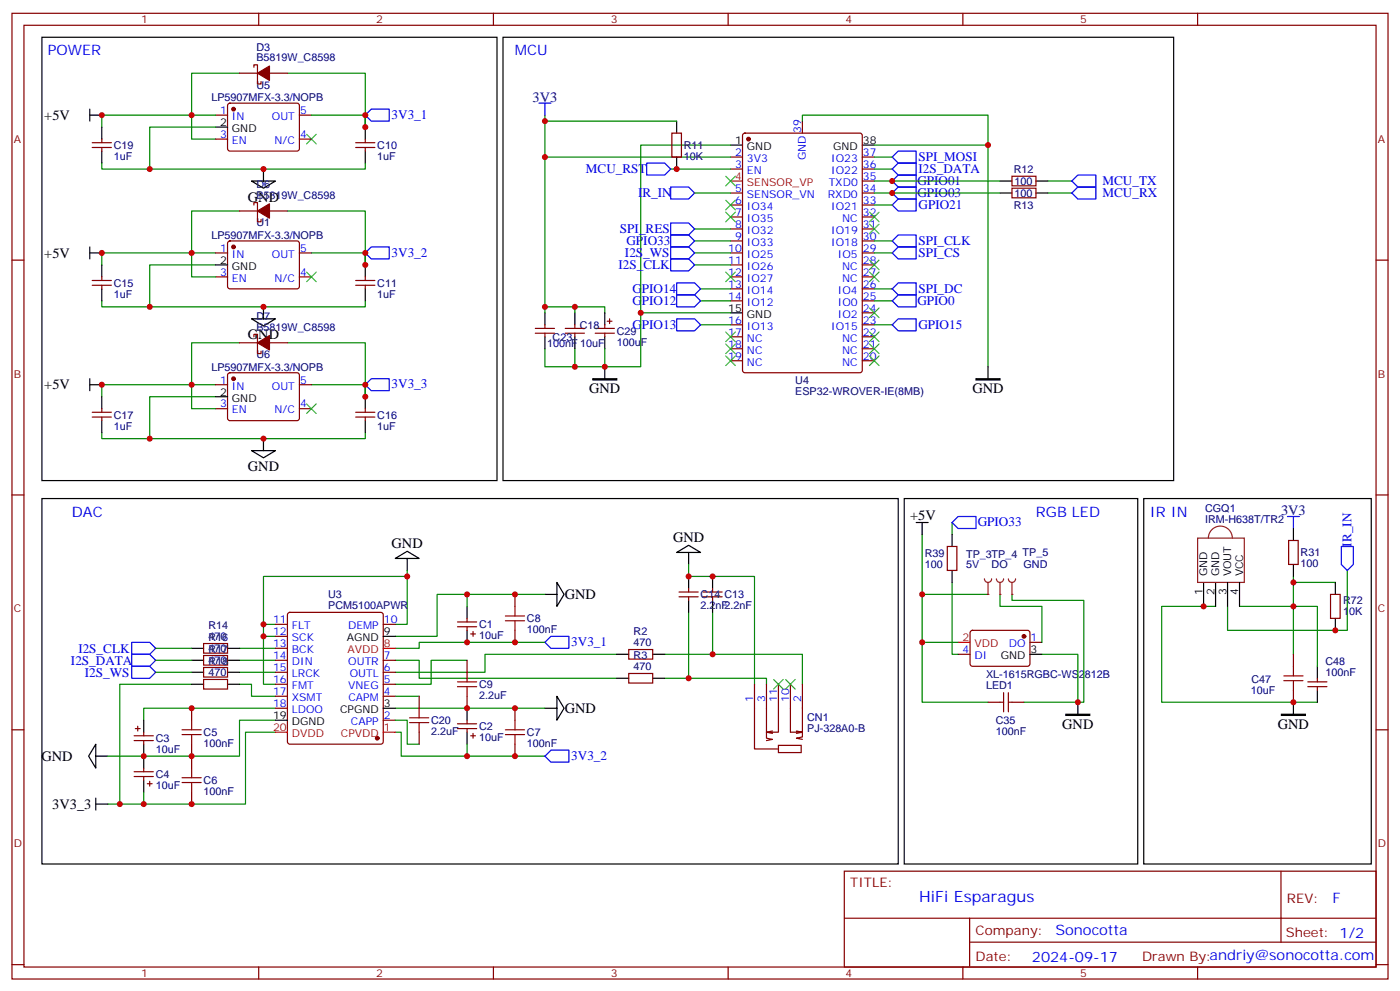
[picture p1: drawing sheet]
<svg xmlns="http://www.w3.org/2000/svg" width="412mm" height="292mm" viewBox="0 0 412 292" stroke-linecap="round" stroke-linejoin="round" font-family="sans-serif">
<g fill="none" stroke="#870000" stroke-width=".35">
<path d="M3.5 3.9h405.4v284.4h-405.4zM7.1 7.4h398.2v277.3h-398.2zM76.2 3.9v3.5M145.3 3.9v3.5M214.5 3.9v3.5M283.6 3.9v3.5M352.8 3.9v3.5M63.5 33.9h3.5M67.3 30.6l.4-.2h20.1l.4 .7-.1 13-.6 .4-20-.1-.5-.6v-12.7zM88.2 33.9h3.5M197.9 39.2h2.8v7h-2.8zM219 39.4l.4-.2h33.9l.6 .4 .1 69.4-.5 .7h-34.1l-.6-.4-.1-69.4z"/>
<path d="M236.4 35.7v3.5M27.2 43.4h5.6M27.2 42h5.6M30 41v1M30 43.4v1.1M63.5 41h3.5M88.2 41h3.5M104.8 43.4h5.6M104.8 42h5.6M107.6 41v1M107.6 43.4v1.1M215.2 46.2h3.5"/>
<path d="M215.2 49.8h3.5M215.2 56.8h3.5M254 46.2h3.5M254 49.8h3.5M254 53.3h3.5M254 56.8h3.5M298.1 55.4h7.1v2.8h-7.1zM298.1 51.9h7.1v2.8h-7.1zM3.5 76.6h3.6M63.5 74.5h3.5M67.3 71.2l.4-.3 20.1 .1 .4 .6-.1 13-.6 .5-20-.1-.5-.7v-12.7zM88.2 74.5h3.5"/>
<path d="M215.2 74.5h3.5M215.2 60.4h3.5M215.2 63.9h3.5M215.2 67.4h3.5M215.2 70.9h3.5M215.2 78h3.5M254 74.5h3.5M254 60.4h3.5M254 63.9h3.5M254 67.4h3.5M254 70.9h3.5M254 78h3.5"/>
<path d="M405.3 76.6h3.6M27.2 84h5.6M27.2 82.6h5.6M30 81.5v1.1M30 84v1.1M63.5 81.5h3.5M88.2 81.5h3.5M104.8 84h5.6M104.8 82.6h5.6M107.6 81.5v1.1M107.6 84v1.1M157.7 96.7h5.6"/>
<path d="M157.7 98.1h5.6M160.5 95.6v1.1M160.5 98.1v1.1M166.5 96.7h5.7M166.5 98.1h5.7M169.3 95.6v1.1M169.3 98.1v1.1M175.3 96.7h5.7M175.3 98.1h5.7M178.2 95.6v1.1M178.2 98.1v1.1M178.9 94.6h1.4"/>
<path d="M179.6 93.9v1.4M215.2 81.5h3.5M215.2 85.1h3.5M215.2 88.6h3.5M215.2 95.6h3.5M215.2 99.2h3.5M254 81.5h3.5M254 85.1h3.5M254 88.6h3.5M254 92.1h3.5M254 95.6h3.5M254 99.2h3.5"/>
<path d="M63.5 113.3h3.5M67.3 110l.4-.3 20.1 .1 .4 .7-.1 12.9-.6 .5-20-.1-.5-.6v-12.7zM88.2 113.3h3.5M215.2 102.7h3.5M215.2 106.2h3.5M254 102.7h3.5M254 106.2h3.5M27.2 122.8h5.6M27.2 121.4h5.6M30 120.3v1.1M30 122.8v1.1M63.5 120.3h3.5"/>
<path d="M88.2 120.3h3.5M104.8 122.8h5.6M104.8 121.4h5.6M107.6 120.3v1.1M107.6 122.8v1.1M3.5 145.7h3.6M379.6 159.1h2.8v7.1h-2.8zM405.3 145.7h3.6M151.7 175v3.5M200 175.7h5.7M200 174.3h5.7M202.8 173.2v1.1"/>
<path d="M202.8 175.7v1.1M207.1 175.7h5.6M207.1 174.3h5.6M209.9 173.2v1.1M209.9 175.7v1.1M279 160.9h2.9v7.1h-2.9zM391.9 175h2.9v7.1h-2.9zM81.1 197.9h3.6M81.1 194.4h3.6M81.1 183.8h3.6M81.1 187.4h3.6M81.1 190.9h3.6"/>
<path d="M84.9 180.5l.5-.2h26.8l.5 .2 .2 .5v37.4l-.2 .5-.5 .2h-26.8l-.5-.2-.2-.5v-37.4zM112.9 197.9h3.5M112.9 194.4h3.5M112.9 183.8h3.5M134.8 184.5h5.6M134.8 183.1h5.6M137.6 182.1v1M137.6 184.5v1.1M137.6 194.4v3.5M138.6 186.7h1.5M139.3 185.9v1.5M151.7 185.6v3.5"/>
<path d="M185.2 191.2h7.1v2.9h-7.1zM185.2 198.3h7.1v2.8h-7.1zM282.2 192.7h3.6M286 185.8l.5-.2 16.5 .1 .4 .6-.1 9.4-.6 .5-16.5-.1-.4-.6v-9.2zM303.4 189.1h3.5M381 192.7v3.5M388.1 199.7v1.1M3.5 214.9h3.6M39.5 216.6h5.7M39.5 218.1h5.7M39.9 214.5h1.4M40.6 213.8v1.4"/>
<path d="M42.3 215.6v1M42.3 218.1v1M56.4 208.5v3.6M56.4 219.1v7.1M81.1 205h3.6M81.1 201.5h3.6M81.1 208.5h3.6M112.9 212.1h3.5M112.9 205h3.5M112.9 201.5h3.5M123.5 205v3.5M123.5 215.6v3.5"/>
<path d="M134.8 214.5h5.6M134.8 213.1h5.6M137.6 205v3.5M137.6 212.1v1M137.6 214.5v1.1M138.6 216.6h1.5M139.3 215.9v1.4M151.7 208.5v3.6M151.7 219.1v3.5M291 206.8h3.6M298.1 206.8h3.5M381 203.2v3.6"/>
<path d="M385.2 200.8h5.7M385.2 202.2h5.7M388.1 202.2v1M405.3 214.9h3.6M39.5 228.6h5.7M39.5 227.2h5.7M42.3 226.2v1M42.3 228.6v1.1M43.4 230.8h1.4M44.1 230v1.5M56.4 233.2v3.5M248.7 256.5h156.6v28.2h-156.6z"/>
<path d="M377.3 256.5v20.9M248.7 270.4h156.5M285.6 277.4h119.6M285.6 270.4v14.1M3.5 284h3.6M76.2 284.7v3.6M145.3 284.7v3.6M214.5 284.7v3.6M283.6 284.7v3.6M352.8 284.7v3.6M405.3 284h3.6"/>
</g>
<g fill="none" stroke="#008700" stroke-width=".35">
<path d="M63.5 37.4h-19.4v12.4M63.5 33.9h-33.5v3.5M70.6 21.6h-14.2v19.4h7.1M84.7 21.6h22.9v15.8M91.7 33.9h15.9v3.5M107.6 33.9v3.5M160.5 33.9v12.3h54.7M160.5 35.7h38.8M236.4 35.7v-1.8h54.6v74.1M30 48v1.8h77.6v-1.8M160.5 46.2v45.9M197.6 49.8h17.6"/>
<path d="M204.6 56.8h10.6M215.2 42.7h-26.5v49.4M257.5 56.8h37.1M257.5 53.3h37.1M257.5 49.8h5.3M257.5 42.7h33.5M257.5 46.2h5.3M308.7 56.8h7M308.7 53.3h7M63.5 78h-19.4v12.3M63.5 74.5h-33.5v3.5M70.6 62.1h-14.2v19.4h7.1"/>
<path d="M84.7 62.1h22.9v15.9M91.7 74.5h15.9v3.5M107.6 74.5v3.5M204.6 78h10.6M204.6 70.9h10.6M204.6 74.5h10.6M204.6 67.4h10.6M257.5 74.5h5.3M257.5 70.9h5.3M257.5 60.4h5.3M30 88.6v1.7h77.6v-1.7M160.5 90.3h8.8v1.8"/>
<path d="M169.3 90.3h8.9v1.8M206.4 85.1h8.8M206.4 88.6h8.8M206.4 95.6h8.8M215.2 92.1h-26.5v15.9h-10.5v-5.3M257.5 85.1h5.3M257.5 88.6h5.3M257.5 95.6h5.3M63.5 116.8h-19.4v12.4M63.5 113.3h-33.5v3.5M70.6 100.9h-14.2v19.4h7.1M84.7 100.9h22.9v15.9"/>
<path d="M91.7 113.3h15.9v3.5M107.6 113.3v3.5M160.5 102.7v5.3h8.8M169.3 102.7v5.3h8.9M30 127.4v1.8h77.6v-1.8M271.6 157.4v17.6h19.4M280.5 153.8v3.6M119.9 168v15.8h-3.5M119.9 169.7h-42.3v14.1h3.5M137.6 175v3.5M160.5 175h-31.7v12.4h-12.4M202.8 166.2v3.5h19.4v31.8"/>
<path d="M271.6 175v31.8h19.4M280.5 171.5v21.2h1.7M294.6 175v3.5h12.3v10.6M298.1 175v1.8h21.2v30h-1.8M358.1 178.5h-15.9v28.3h45.9M365.1 178.5h23v17.7M381 171.5h12.3M381 169.7v23M396.9 168v17.6h-35.3v-7.1M70.6 197.9h10.5M70.6 194.4h10.5M70.6 190.9h10.5"/>
<path d="M77.6 183.8v17.7h3.5M77.6 187.4h3.5M116.4 194.4h7.1v5.3h58.2M137.6 194.4h-10.6v7.1h-10.6M160.5 189.1h-37v1.8h-7.1M181.7 192.7h-38.8v5.2h-26.5M202.8 180.3v19.4h-7M202.8 199.7h23v1.8M209.9 180.3v12.4h-14.1M209.9 192.7h26.5v8.8M271.6 189.1h10.6M306.9 192.7h10.6v14.1h-15.9"/>
<path d="M56.4 201.5h-21.1v35.2M70.6 201.5h3.5v3.5h7M81.1 208.5h-38.8v3.6M81.1 212.1h-10.5v10.5h-38.9M81.1 215.6h-8.8v21.1h-40.6M116.4 208.5h44.1M116.4 215.6h1.8v7h42.3M116.4 212.1h3.5v7h3.6M116.4 205h7.1M137.6 219.1v3.5M42.3 233.2v3.5"/>
</g>
<g fill="none" stroke="#000" stroke-width=".35">
<path d="M12.3 11h134.1v130.5h-134.1zM148.2 11h197.5v130.5h-197.5zM26.5 33.9h3.5M26.5 32.1v3.6M30 37.4v3.6M63.5 37.4h3.5M107.6 37.4v3.6M199.3 35.7v3.5M30 44.5v3.5M74.1 53.3h7l-3.5 2.1zM77.6 49.8v3.5M107.6 44.5v3.5"/>
<path d="M199.3 46.2v3.6M215.2 42.7h3.5M254 42.7h3.5M294.6 56.8h3.5M294.6 53.3h3.5M305.2 56.8h3.5M305.2 53.3h3.5M26.5 72.7v3.5M26.5 74.5h3.5M30 78v3.5M63.5 78h3.5M107.6 78v3.5"/>
<path d="M30 85.1v3.5M74.1 93.9h7l-3.5 2.1zM77.6 90.3v3.6M107.6 85.1v3.5M160.5 92.1v3.5M160.5 99.2v3.5M169.3 92.1v3.5M169.3 99.2v3.5M178.2 92.1v3.5M178.2 99.2v3.5M215.2 92.1h3.5M26.5 111.5v3.5"/>
<path d="M26.5 113.3h3.5M30 116.8v3.5M63.5 116.8h3.5M107.6 116.8v3.5M178.2 108v3.5M291 108v3.5M30 123.9v3.5M74.1 132.7h7l-3.5 2.1zM77.6 129.2v3.5M107.6 123.9v3.5M12.3 146.8h252.3v107.6h-252.3zM266.3 146.8h68.8v107.6h-68.8z"/>
<path d="M280.5 157.4v3.5M336.9 146.8h67v107.6h-67zM381 155.6v3.5M116.4 164.4l3.5-2.1 3.6 2.1zM119.9 164.4v3.6M137.6 178.5v3.6M160.5 175h3.5M164 171.5l2.2 3.5-2.2 3.5zM199.3 162.7l3.5-2.2 3.6 2.2zM202.8 162.7v3.5M202.8 169.7v3.5M202.8 176.8v3.5"/>
<path d="M209.9 169.7v3.5M209.9 176.8v3.5M280.5 168v3.5M354.5 171.5v7M358.1 171.5v7M361.6 171.5v7M365.1 171.5v7M381 166.2v3.5M393.3 171.5v3.5M112.9 187.4h3.5M137.6 185.6v3.5M181.7 192.7h3.5"/>
<path d="M181.7 199.7h3.5M192.3 192.7h3.5M192.3 199.7h3.5M303.4 192.7h3.5M388.1 196.2v3.5M393.3 182.1v3.5M28.2 219.1v7.1l-2.1-3.6zM42.3 212.1v3.5M42.3 219.1v7.1M81.1 212.1h3.6M112.9 208.5h3.5M137.6 208.5v3.6"/>
<path d="M137.6 215.6v3.5M160.5 208.5h3.5M164 205l2.2 3.5-2.2 3.6zM317.5 206.8v3.5M381 206.8v3.5M388.1 203.2v3.6M28.2 222.6h3.5M28.2 236.7h3.5M28.2 235v3.5M42.3 229.7v3.5"/>
</g>
<g fill="none" stroke="#00f" stroke-width=".35">
<path d="M109.4 32.1h5.3v3.6h-5.3l-1.8-1.8zM158.7 30.4h3.6M160.5 30.4v3.5M190.5 48h5.3l1.8 1.8-1.8 1.7h-5.3zM197.6 55.1h5.2l1.8 1.7-1.8 1.8h-5.2zM262.8 56.8l1.8-1.7h5.3v3.5h-5.3zM262.8 53.3l1.8-1.8h5.3v3.6h-5.3zM262.8 49.8l1.8-1.8h5.3v3.5h-5.3zM262.8 46.2l1.8-1.7h5.3v3.5h-5.3zM315.7 56.8l1.8-1.7h5.3v3.5h-5.3zM317.5 51.5h5.3v3.6h-5.3l-1.8-1.8zM107.6 74.5l1.8-1.8h5.3v3.5h-5.3z"/>
<path d="M197.6 69.2h5.2l1.8 1.7-1.8 1.8h-5.2zM197.6 72.7h5.2l1.8 1.8-1.8 1.7h-5.2zM197.6 76.2h5.2l1.8 1.8-1.8 1.8h-5.2zM197.6 65.7h5.2l1.8 1.7-1.8 1.8h-5.2zM262.8 70.9l1.8-1.7h5.3v3.5h-5.3zM262.8 74.5l1.8-1.8h5.3v3.5h-5.3zM262.8 60.4l1.8-1.8h5.3v3.5h-5.3zM199.3 93.9h5.3l1.8 1.7-1.8 1.8h-5.3zM199.3 86.8h5.3l1.8 1.8-1.8 1.7h-5.3zM199.3 83.3h5.3l1.8 1.8-1.8 1.7h-5.3zM262.8 88.6l1.8-1.8h5.3v3.5h-5.3zM262.8 95.6l1.8-1.7h5.3v3.5h-5.3z"/>
<path d="M262.8 85.1l1.8-1.8h5.3v3.5h-5.3zM107.6 113.3l1.8-1.8h5.3v3.5h-5.3zM280.5 153.8l1.7-1.7h5.3v3.5h-5.3zM379.2 152.1h3.6M381 152.1v3.5M395.1 160.9h3.5v5.3l-1.7 1.8-1.8-1.8zM38.8 192.7h5.3l1.8 1.7-1.8 1.8h-5.3zM38.8 196.2h5.3l1.8 1.7-1.8 1.8h-5.3zM38.8 189.1h5.3l1.8 1.8-1.8 1.8h-5.3zM160.5 189.1l1.8-1.7h5.3v3.5h-5.3zM160.5 222.6l1.8-1.7h5.3v3.5h-5.3z"/>
</g>
<g fill="none" stroke="#a10000" stroke-width=".35">
<path d="M151.7 178.5v2.9M137.6 197.9v2.9M148.9 182.8h5.6M148.9 181.4h5.6M151.7 182.8v2.8M378.2 199h5.6M381 196.2v2.8M53.6 216.3h5.7M53.6 214.9h5.7M56.4 212.1v2.8M56.4 216.3v2.8M120.6 211.3h5.7"/>
<path d="M120.6 212.8h5.7M123.5 208.5v2.8M123.5 212.8v2.8M134.8 200.8h5.6M134.8 202.2h5.6M137.6 202.2v2.8M148.9 216.3h5.6M148.9 214.9h5.6M151.7 212.1v2.8M151.7 216.3v2.8M294.6 206.8h1M295.6 203.9v5.7"/>
<path d="M297 203.9v5.7M297 206.8h1.1M378.2 200.4h5.6M381 200.4v2.8M53.6 230.4h5.7M53.6 229h5.7M56.4 226.2v2.8M56.4 230.4v2.8"/>
</g>
<g fill="#870000" stroke="#870000" stroke-width=".35">
<circle cx="111.1" cy="217.3" r=".53"/>
<circle cx="68.8" cy="32.1" r=".53"/>
<circle cx="68.8" cy="72.7" r=".53"/>
<circle cx="68.8" cy="111.5" r=".53"/>
<circle cx="220.5" cy="41" r=".53"/>
<circle cx="301.6" cy="187.4" r=".53"/>
</g>
<path d="M215.2 53.3h3.5M112.9 190.9h3.5M282.2 189.1h3.6M81.1 215.6h3.6M112.9 215.6h3.5" fill="none" stroke="#f00" stroke-width=".35"/>
<g fill="none" stroke="#3c3" stroke-width=".35">
<path d="M90.3 39.5l2.8 2.9M93.1 39.5l-2.8 2.9M213.8 51.9l2.8 2.8M213.8 58.9l2.8 2.9M216.6 51.9l-2.8 2.8M216.6 58.9l-2.8 2.9M213.8 62.5l2.8 2.8M216.6 62.5l-2.8 2.8M256.1 76.6l2.8 2.8M256.1 62.5l2.8 2.8M256.1 66l2.8 2.8M258.9 76.6l-2.8 2.8"/>
<path d="M258.9 62.5l-2.8 2.8M258.9 66l-2.8 2.8M90.3 80.1l2.8 2.8M93.1 80.1l-2.8 2.8M213.8 97.8l2.8 2.8M213.8 80.1l2.8 2.8M216.6 97.8l-2.8 2.8M216.6 80.1l-2.8 2.8M256.1 80.1l2.8 2.8M256.1 97.8l2.8 2.8M256.1 90.7l2.8 2.8M258.9 80.1l-2.8 2.8"/>
<path d="M258.9 97.8l-2.8 2.8M258.9 90.7l-2.8 2.8M90.3 118.9l2.8 2.8M93.1 118.9l-2.8 2.8M213.8 101.3l2.8 2.8M213.8 104.8l2.8 2.8M216.6 101.3l-2.8 2.8M216.6 104.8l-2.8 2.8M256.1 104.8l2.8 2.8M256.1 101.3l2.8 2.8M258.9 104.8l-2.8 2.8M258.9 101.3l-2.8 2.8"/>
</g>
<path d="M174.6 111.5h7.1v.4h-7.1zM287.5 111.5h7.1v.4h-7.1zM314 210.3h7v.3h-7zM377.5 210.3h7v.3h-7z" fill="#000" stroke="#000" stroke-width=".35"/>
<path d="M352.8 158.4h13.7v13.1h-13.7zM356 158.4a3.5 3.5 0 0 1 3.5-3.5 3.5 3.5 0 0 1 3.5 3.5M290 170.4a1.06 1.06 0 0 0 1 1.1 1.06 1.06 0 0 0 1.1-1.1M291 171.5v3.5" fill="none" stroke="#8c2424" stroke-width=".35"/>
<circle cx="291" cy="175" r=".18" fill="#8c2424"/>
<path d="M293.5 170.4a1.06 1.06 0 0 0 1.1 1.1 1.06 1.06 0 0 0 1-1.1M294.6 171.5v3.5" fill="none" stroke="#8c2424" stroke-width=".35"/>
<circle cx="294.6" cy="175" r=".18" fill="#8c2424"/>
<path d="M297 170.4a1.06 1.06 0 0 0 1.1 1.1 1.06 1.06 0 0 0 1.1-1.1M298.1 171.5v3.5" fill="none" stroke="#8c2424" stroke-width=".35"/>
<circle cx="298.1" cy="175" r=".18" fill="#8c2424"/>
<path d="M269.9 153.8h3.5M271.6 153.8v3.6M56.4 190.9h3.6M56.4 194.4h3.6M56.4 197.9h3.6M67 190.9h3.6M67 194.4h3.6M67 197.9h3.6M56.4 201.5h3.6M67 201.5h3.6" fill="none" stroke="#000" stroke-width=".35"/>
<g fill="none" stroke="#870000" stroke-width=".35">
<path d="M74.8 19.8v-.7h1v5.6h1.1v-.7M70.6 21.6h5.2M79.4 21.6h5.3M70.6 62.1h5.2M74.8 60.4v-.7h1v5.6h1.1v-.7M79.4 62.1h5.3M74.8 99.2v-.7h1v5.6h1.1v-.7M70.6 100.9h5.2M79.4 100.9h5.3M60 189.5h7v2.8h-7zM60 193h7v2.8h-7zM60 196.5h7v2.9h-7z"/>
<path d="M60 200.1h7v2.8h-7zM222.2 201.5v19h7.1M225.8 201.5v15.8l1.7 .4-1.7 .4M227.5 215.2l-1.7 .4M229.3 219.5h6.7v2.1h-6.7zM229.3 201.5v14.1h-3.5l1.7 .3M232.8 201.5v14.1h3.6l-1.8-.4M236.4 201.5v15.5l-1.8 .3 1.8 .4M236.4 215.6l-1.8 .3"/>
</g>
<path d="M45.9 190.9h10.5M45.9 194.4h10.5M45.9 197.9h10.5" fill="none" stroke="#008700" stroke-width=".35"/>
<g fill="#870000" stroke="#870000" stroke-width=".35">
<path d="M75.8 21.6l3.6-2.2v4.3z"/>
<path d="M75.8 62.1l3.6-2.1v4.2z"/>
<path d="M75.8 100.9l3.6-2.1v4.2z"/>
</g>
<path d="M227.9 200.1l2.8 2.8M230.7 200.1l-2.8 2.8M231.4 200.1l2.8 2.8M234.2 200.1l-2.8 2.8" fill="none" stroke="#3c3" stroke-width=".35"/>
<g fill="#c00">
<circle cx="209.9" cy="192.7" r=".88"/>
<circle cx="202.8" cy="199.7" r=".88"/>
<circle cx="42.3" cy="222.6" r=".88"/>
<circle cx="137.6" cy="208.5" r=".88"/>
<circle cx="119.9" cy="169.7" r=".88"/>
<circle cx="77.6" cy="187.4" r=".88"/>
<circle cx="77.6" cy="183.8" r=".88"/>
<circle cx="56.4" cy="222.6" r=".88"/>
<circle cx="56.4" cy="208.5" r=".88"/>
<circle cx="56.4" cy="236.7" r=".88"/>
<circle cx="42.3" cy="236.7" r=".88"/>
<circle cx="137.6" cy="189.1" r=".88"/>
<circle cx="137.6" cy="222.6" r=".88"/>
<circle cx="137.6" cy="175" r=".88"/>
<circle cx="151.7" cy="222.6" r=".88"/>
<circle cx="151.7" cy="208.5" r=".88"/>
<circle cx="151.7" cy="189.1" r=".88"/>
<circle cx="151.7" cy="175" r=".88"/>
<circle cx="35.3" cy="236.7" r=".88"/>
<circle cx="202.8" cy="169.7" r=".88"/>
<circle cx="209.9" cy="169.7" r=".88"/>
<circle cx="30" cy="33.9" r=".88"/>
<circle cx="56.4" cy="33.9" r=".88"/>
<circle cx="107.6" cy="33.9" r=".88"/>
<circle cx="107.6" cy="74.5" r=".88"/>
<circle cx="56.4" cy="74.5" r=".88"/>
<circle cx="30" cy="74.5" r=".88"/>
<circle cx="107.6" cy="113.3" r=".88"/>
<circle cx="56.4" cy="113.3" r=".88"/>
<circle cx="30" cy="113.3" r=".88"/>
<circle cx="77.6" cy="49.8" r=".88"/>
<circle cx="44.1" cy="49.8" r=".88"/>
<circle cx="77.6" cy="90.3" r=".88"/>
<circle cx="44.1" cy="90.3" r=".88"/>
<circle cx="77.6" cy="129.2" r=".88"/>
<circle cx="44.1" cy="129.2" r=".88"/>
<circle cx="107.6" cy="37.4" r=".88"/>
<circle cx="107.6" cy="78" r=".88"/>
<circle cx="107.6" cy="116.8" r=".88"/>
<circle cx="271.6" cy="175" r=".88"/>
<circle cx="271.6" cy="189.1" r=".88"/>
<circle cx="317.5" cy="206.8" r=".88"/>
<circle cx="160.5" cy="46.2" r=".88"/>
<circle cx="160.5" cy="90.3" r=".88"/>
<circle cx="178.2" cy="108" r=".88"/>
<circle cx="169.3" cy="108" r=".88"/>
<circle cx="169.3" cy="90.3" r=".88"/>
<circle cx="262.8" cy="56.8" r=".88"/>
<circle cx="262.8" cy="53.3" r=".88"/>
<circle cx="291" cy="42.7" r=".88"/>
<circle cx="188.7" cy="92.1" r=".88"/>
<circle cx="199.3" cy="49.8" r=".88"/>
<circle cx="160.5" cy="35.7" r=".88"/>
<circle cx="381" cy="171.5" r=".88"/>
<circle cx="393.3" cy="185.6" r=".88"/>
<circle cx="381" cy="178.5" r=".88"/>
<circle cx="381" cy="206.8" r=".88"/>
<circle cx="354.5" cy="178.5" r=".88"/>
</g>
<text font-size="4.6" fill="#00f" x="270.8" y="265.5">HiFi Esparagus</text>
<g font-size="4.2" fill="#00f">
<text x="14.1" y="16.3">POWER</text>
<text x="151.7" y="16.3">MCU</text>
<text x="21.2" y="152.1">DAC</text>
<text x="305.2" y="152.1">RGB LED</text>
<text x="338.7" y="152.1">IR IN</text>
<text x="392.5" y="265.8">F</text>
<text x="310.9" y="275.3">Sonocotta</text>
<text x="304" y="283.1">2024-09-17</text>
</g>
<g font-size="4.2">
<text x="13" y="35.3">+5V</text>
<text x="73" y="59.4">GND</text>
<text x="13" y="75.9">+5V</text>
<text x="73" y="100">GND</text>
<text x="13" y="114.6">+5V</text>
<text x="173.6" y="115.8">GND</text>
<text x="286.5" y="115.8">GND</text>
<text x="73" y="138.8">GND</text>
<text x="268.1" y="153.1">+5V</text>
<text x="115.4" y="161.2">GND</text>
<text x="198.3" y="159.5">GND</text>
<text x="166.3" y="176.4">GND</text>
<text x="166.3" y="209.9">GND</text>
<text x="312.9" y="214.7">GND</text>
<text x="376.4" y="214.5">GND</text>
<text x="12.2" y="224">GND</text>
<text x="15.4" y="238.1">3V3_3</text>
</g>
<g font-size="4.2" fill="#000080">
<text x="156.9" y="30.1">3V3</text>
<text x="377.4" y="151.7">3V3</text>
</g>
<g font-size="3.9" fill="#00f">
<text x="115.4" y="35">3V3_1</text>
<text x="270.6" y="47.4">SPI_MOSI</text>
<text x="172.6" y="51">MCU_RST</text>
<text x="270.6" y="51">I2S_DATA</text>
<text x="188" y="58">IR_IN</text>
<text x="270.2" y="58.1">GPIO03</text>
<text x="270.2" y="54.6">GPIO01</text>
<text x="324.8" y="54.5">MCU_TX</text>
<text x="324.8" y="58">MCU_RX</text>
<text x="270.6" y="61.7">GPIO21</text>
<text x="182.6" y="68.7">SPI_RES</text>
<text x="115.4" y="75.6">3V3_2</text>
<text x="184.1" y="75.7">I2S_WS</text>
<text x="184.5" y="72.2">GPIO33</text>
<text x="270.6" y="72.1">SPI_CLK</text>
<text x="270.6" y="75.7">SPI_CS</text>
<text x="182.2" y="79.3">I2S_CLK</text>
<text x="186.3" y="89.8">GPIO12</text>
<text x="186.3" y="86.3">GPIO14</text>
<text x="270.2" y="89.9">GPIO0</text>
<text x="270.6" y="86.2">SPI_DC</text>
<text x="186.3" y="96.9">GPIO13</text>
<text x="270.5" y="96.9">GPIO15</text>
<text x="115.4" y="114.4">3V3_3</text>
<text x="288" y="155">GPIO33</text>
<text x="398.1" y="160.9" transform="rotate(-90 398.1 160.9)">IR_IN</text>
<text x="168.3" y="190.3">3V3_1</text>
<text x="20.9" y="195.8">I2S_DATA</text>
<text x="23.1" y="192.3">I2S_CLK</text>
<text x="25" y="199.4">I2S_WS</text>
<text x="168.3" y="223.8">3V3_2</text>
</g>
<g font-size="3.9" fill="#800">
<text x="250.5" y="261.1">TITLE:</text>
<text x="379.1" y="265.8">REV:</text>
<text x="287.4" y="275.3">Company:</text>
<text x="378.7" y="275.9">Sheet: 1/2</text>
<text x="287.4" y="283">Date:</text>
<text x="336.4" y="283.1">Drawn By:andriy@sonocotta.com</text>
</g>
<g font-size="3.2" fill="#800">
<text x="41.6" y="6.9">1</text>
<text x="110.8" y="6.9">2</text>
<text x="179.9" y="6.9">3</text>
<text x="249.1" y="6.9">4</text>
<text x="318.2" y="6.9">5</text>
<text x="4.1" y="42">A</text>
<text x="405.9" y="42">A</text>
<text x="4.1" y="111.2">B</text>
<text x="405.9" y="111.2">B</text>
<text x="4.1" y="180.3">C</text>
<text x="405.9" y="180.3">C</text>
<text x="4.1" y="249.4">D</text>
<text x="405.9" y="249.4">D</text>
<text x="41.6" y="287.7">1</text>
<text x="110.8" y="287.7">2</text>
<text x="179.9" y="287.7">3</text>
<text x="249.1" y="287.7">4</text>
<text x="318.2" y="287.7">5</text>
</g>
<g font-size="3.2" fill="#000080">
<text x="75.5" y="14.9">D3</text>
<text x="75.5" y="18">B5819W_C8598</text>
<text x="62.3" y="29.7">LP5907MFX-3.3/NOPB</text>
<text x="75.5" y="26.1">U5</text>
<text x="33.5" y="47.1">1uF</text>
<text x="33.5" y="44">C19</text>
<text x="111.1" y="47.1">1uF</text>
<text x="111.1" y="44">C10</text>
<text x="201.4" y="47">10K</text>
<text x="201.4" y="43.9">R11</text>
<text x="298.6" y="50.9">R12</text>
<text x="75.5" y="58.6">B5819W_C8598</text>
<text x="75.5" y="55.4">D6</text>
<text x="298.9" y="58">100</text>
<text x="298.9" y="54.4">100</text>
<text x="298.6" y="61.5">R13</text>
<text x="62.3" y="70.3">LP5907MFX-3.3/NOPB</text>
<text x="75.5" y="66.6">U1</text>
<text x="33.5" y="87.7">1uF</text>
<text x="33.5" y="84.5">C15</text>
<text x="111.1" y="87.7">1uF</text>
<text x="111.1" y="84.5">C11</text>
<text x="75.5" y="94.2">D7</text>
<text x="75.5" y="97.4">B5819W_C8598</text>
<text x="162.8" y="100.3">C23</text>
<text x="170.8" y="96.8">C18</text>
<text x="181.7" y="101.7">100uF</text>
<text x="181.7" y="98.5">C29</text>
<text x="75.5" y="105.4">U6</text>
<text x="161.1" y="102.1">100nF</text>
<text x="170.9" y="102.1">10uF</text>
<text x="62.3" y="109.1">LP5907MFX-3.3/NOPB</text>
<text x="234.3" y="113">U4</text>
<text x="234.3" y="116.3">ESP32-WROVER-IE(8MB)</text>
<text x="33.5" y="123.3">C17</text>
<text x="111.1" y="123.3">C16</text>
<text x="33.5" y="126.5">1uF</text>
<text x="111.1" y="126.5">1uF</text>
<text x="355" y="153.8">IRM-H638T/TR2</text>
<text x="355" y="150.7">CGQ1</text>
<text x="272.4" y="167.3">100</text>
<text x="272.4" y="164.1">R39</text>
<text x="284.6" y="167.3">5V</text>
<text x="284.6" y="164.2">TP_3TP_4 TP_5</text>
<text x="292.1" y="167.3">DO</text>
<text x="301.5" y="167.3">GND</text>
<text x="383.1" y="166.9">100</text>
<text x="383.1" y="163.7">R31</text>
<text x="96.7" y="179.2">PCM5100APWR</text>
<text x="96.7" y="176">U3</text>
<text x="206.4" y="179.5">2.2nF2.2nF</text>
<text x="206.4" y="176.2">C14 C13</text>
<text x="395.6" y="177.9">R72</text>
<text x="61.4" y="185.3">R14</text>
<text x="141.1" y="185">C1</text>
<text x="155.2" y="183.2">C8</text>
<text x="395.6" y="181.1">10K</text>
<text x="61.4" y="188.4">470</text>
<text x="61.4" y="191.9">470</text>
<text x="61.4" y="188.8">R16</text>
<text x="141.1" y="188.3">10uF</text>
<text x="155.2" y="186.4">100nF</text>
<text x="186.6" y="190.2">470</text>
<text x="186.6" y="186.9">R2</text>
<text x="61.4" y="195.5">470</text>
<text x="61.4" y="192.4">R17</text>
<text x="61.4" y="195.9">R18</text>
<text x="186.6" y="197.2">470</text>
<text x="186.6" y="194">R3</text>
<text x="390.4" y="195.9">C48</text>
<text x="61.4" y="199">470</text>
<text x="141.1" y="202.6">C9</text>
<text x="290.5" y="199.7">XL-1615RGBC-WS2812B</text>
<text x="290.5" y="202.9">LED1</text>
<text x="368.6" y="201.1">C47</text>
<text x="390.4" y="199.1">100nF</text>
<text x="141.1" y="205.8">2.2uF</text>
<text x="368.4" y="204.4">10uF</text>
<text x="127" y="213.2">C20</text>
<text x="141.1" y="215">C2</text>
<text x="237.8" y="215.5">PJ-328A0-B</text>
<text x="237.8" y="212.4">CN1</text>
<text x="293.3" y="213.2">C35</text>
<text x="45.9" y="221.8">10uF</text>
<text x="45.9" y="218.5">C3</text>
<text x="60" y="219.9">100nF</text>
<text x="60" y="216.8">C5</text>
<text x="127" y="216.4">2.2uF</text>
<text x="141.1" y="218.3">10uF</text>
<text x="155.2" y="219.9">100nF</text>
<text x="155.2" y="216.8">C7</text>
<text x="293.3" y="216.5">100nF</text>
<text x="45.9" y="232.4">10uF</text>
<text x="45.9" y="229.1">C4</text>
<text x="60" y="230.9">C6</text>
<text x="60" y="234.1">100nF</text>
</g>
<g font-size="3.2" fill="#00f">
<text x="64.8" y="33.5">1</text>
<text x="68.3" y="35.3">IN</text>
<text x="80.1" y="35.3">OUT</text>
<text x="88.4" y="33.5">5</text>
<text x="64.8" y="40.6">3</text>
<text x="88.4" y="40.6">4</text>
<text x="236" y="39.2" transform="rotate(-90 236 39.2)">39</text>
<text x="68.3" y="42.4">EN</text>
<text x="80.9" y="42.4">N/C</text>
<text x="216.5" y="45.9">2</text>
<text x="220" y="47.7">3V3</text>
<text x="237.4" y="47.2" transform="rotate(-90 237.4 47.2)">GND</text>
<text x="244.8" y="47.7">IO23</text>
<text x="254.2" y="45.9">37</text>
<text x="216.5" y="49.4">3</text>
<text x="220" y="51.2">EN</text>
<text x="244.8" y="51.2">IO22</text>
<text x="254.2" y="49.4">36</text>
<text x="254.2" y="53">35</text>
<text x="216.5" y="56.5">5</text>
<text x="220" y="58.2">SENSOR_VN</text>
<text x="243.9" y="58.2">RXD0</text>
<text x="244.1" y="54.7">TXD0</text>
<text x="254.2" y="56.5">34</text>
<text x="216.5" y="63.5">7</text>
<text x="216.5" y="60">6</text>
<text x="220" y="65.3">IO35</text>
<text x="220" y="61.8">IO34</text>
<text x="244.8" y="61.8">IO21</text>
<text x="248.1" y="65.3">NC</text>
<text x="254.2" y="60">33</text>
<text x="254.2" y="63.5">32</text>
<text x="216.5" y="70.6">9</text>
<text x="216.5" y="67.1">8</text>
<text x="220" y="68.8">IO32</text>
<text x="244.8" y="68.8">IO19</text>
<text x="254.2" y="67.1">31</text>
<text x="254.2" y="70.6">30</text>
<text x="64.8" y="74.1">1</text>
<text x="68.3" y="75.9">IN</text>
<text x="80.1" y="75.9">OUT</text>
<text x="88.4" y="74.1">5</text>
<text x="214.5" y="77.6">11</text>
<text x="214.5" y="74.1">10</text>
<text x="220" y="75.9">IO25</text>
<text x="220" y="72.4">IO33</text>
<text x="244.8" y="72.4">IO18</text>
<text x="246.8" y="75.9">IO5</text>
<text x="254.2" y="74.1">29</text>
<text x="254.2" y="77.6">28</text>
<text x="64.8" y="81.2">3</text>
<text x="68.3" y="82.9">EN</text>
<text x="80.9" y="82.9">N/C</text>
<text x="88.4" y="81.2">4</text>
<text x="214.5" y="81.2">12</text>
<text x="220" y="82.9">IO27</text>
<text x="220" y="79.4">IO26</text>
<text x="248.1" y="79.4">NC</text>
<text x="248.1" y="82.9">NC</text>
<text x="254.2" y="81.2">27</text>
<text x="214.5" y="88.2">14</text>
<text x="214.5" y="84.7">13</text>
<text x="220" y="90">IO12</text>
<text x="220" y="86.5">IO14</text>
<text x="246.8" y="86.5">IO4</text>
<text x="246.8" y="90">IO0</text>
<text x="254.2" y="84.7">26</text>
<text x="254.2" y="88.2">25</text>
<text x="214.5" y="95.3">16</text>
<text x="246.8" y="93.5">IO2</text>
<text x="254.2" y="91.8">24</text>
<text x="254.2" y="95.3">23</text>
<text x="214.5" y="98.8">17</text>
<text x="220" y="100.6">NC</text>
<text x="220" y="97">IO13</text>
<text x="244.8" y="97">IO15</text>
<text x="248.1" y="100.6">NC</text>
<text x="254.2" y="98.8">22</text>
<text x="214.5" y="105.9">19</text>
<text x="214.5" y="102.3">18</text>
<text x="220" y="107.6">NC</text>
<text x="220" y="104.1">NC</text>
<text x="248.1" y="104.1">NC</text>
<text x="248.1" y="107.6">NC</text>
<text x="254.2" y="102.3">21</text>
<text x="254.2" y="105.9">20</text>
<text x="64.8" y="112.9">1</text>
<text x="88.4" y="112.9">5</text>
<text x="64.8" y="120">3</text>
<text x="68.3" y="114.7">IN</text>
<text x="80.1" y="114.7">OUT</text>
<text x="88.4" y="120">4</text>
<text x="68.3" y="121.7">EN</text>
<text x="80.9" y="121.7">N/C</text>
<text x="80.5" y="183.5">11</text>
<text x="86" y="185.2">FLT</text>
<text x="102.5" y="185.2">DEMP</text>
<text x="113.1" y="183.5">10</text>
<text x="80.5" y="187">12</text>
<text x="80.5" y="190.5">13</text>
<text x="86" y="188.8">SCK</text>
<text x="297.1" y="190.5">DO</text>
<text x="303.6" y="188.8">1</text>
<text x="80.5" y="194.1">14</text>
<text x="80.5" y="197.6">15</text>
<text x="86" y="192.3">BCK</text>
<text x="86" y="195.8">DIN</text>
<text x="102.6" y="195.8">OUTR</text>
<text x="113.1" y="197.6">6</text>
<text x="113.1" y="194.1">7</text>
<text x="283.6" y="192.3">4</text>
<text x="287.1" y="194.1">DI</text>
<text x="80.5" y="201.1">16</text>
<text x="86" y="199.4">LRCK</text>
<text x="86" y="202.9">FMT</text>
<text x="102.6" y="202.9">VNEG</text>
<text x="103" y="199.4">OUTL</text>
<text x="113.1" y="201.1">5</text>
<text x="80.5" y="204.6">17</text>
<text x="80.5" y="208.2">18</text>
<text x="86" y="206.4">XSMT</text>
<text x="86" y="209.9">LDOO</text>
<text x="102.6" y="206.4">CAPM</text>
<text x="113.1" y="204.6">4</text>
<text x="221.9" y="206.8" transform="rotate(-90 221.9 206.8)">1</text>
<text x="225.4" y="206.8" transform="rotate(-90 225.4 206.8)">3</text>
<text x="229" y="206.8" transform="rotate(-90 229 206.8)">11</text>
<text x="232.5" y="206.8" transform="rotate(-90 232.5 206.8)">10</text>
<text x="236" y="206.8" transform="rotate(-90 236 206.8)">2</text>
<text x="103.4" y="213.5">CAPP</text>
<text x="113.1" y="211.7">2</text>
</g>
<g font-size="3.2">
<text x="64.8" y="37.1">2</text>
<text x="68.3" y="38.8">GND</text>
<text x="216.5" y="42.4">1</text>
<text x="220" y="44.1">GND</text>
<text x="245.4" y="44.1">GND</text>
<text x="254.2" y="42.4">38</text>
<text x="64.8" y="77.6">2</text>
<text x="68.3" y="79.4">GND</text>
<text x="214.5" y="91.8">15</text>
<text x="220" y="93.5">GND</text>
<text x="64.8" y="116.5">2</text>
<text x="68.3" y="118.2">GND</text>
<text x="355.6" y="169.7" transform="rotate(-90 355.6 169.7)">GND</text>
<text x="359.1" y="169.7" transform="rotate(-90 359.1 169.7)">GND</text>
<text x="362.7" y="169.7" transform="rotate(-90 362.7 169.7)">VOUT</text>
<text x="366.2" y="169.7" transform="rotate(-90 366.2 169.7)">VCC</text>
<text x="354.2" y="175.3" transform="rotate(-90 354.2 175.3)">1</text>
<text x="357.7" y="175.3" transform="rotate(-90 357.7 175.3)">2</text>
<text x="361.2" y="175.3" transform="rotate(-90 361.2 175.3)">3</text>
<text x="364.8" y="175.3" transform="rotate(-90 364.8 175.3)">4</text>
<text x="102.1" y="188.8">AGND</text>
<text x="113.1" y="187">9</text>
<text x="294.8" y="194.1">GND</text>
<text x="303.6" y="192.3">3</text>
<text x="100.2" y="209.9">CPGND</text>
<text x="113.1" y="208.2">3</text>
<text x="80.5" y="211.7">19</text>
<text x="86" y="213.5">DGND</text>
</g>
<g font-size="3.2" fill="#f00">
<text x="216.5" y="53">4</text>
<text x="220" y="54.7">SENSOR_VP</text>
<text x="113.1" y="190.5">8</text>
<text x="283.6" y="188.8">2</text>
<text x="287.1" y="190.5">VDD</text>
<text x="102.4" y="192.3">AVDD</text>
<text x="80.5" y="215.2">20</text>
<text x="113.1" y="215.2">1</text>
<text x="86" y="217">DVDD</text>
<text x="100.4" y="217">CPVDD</text>
</g>
</svg>
